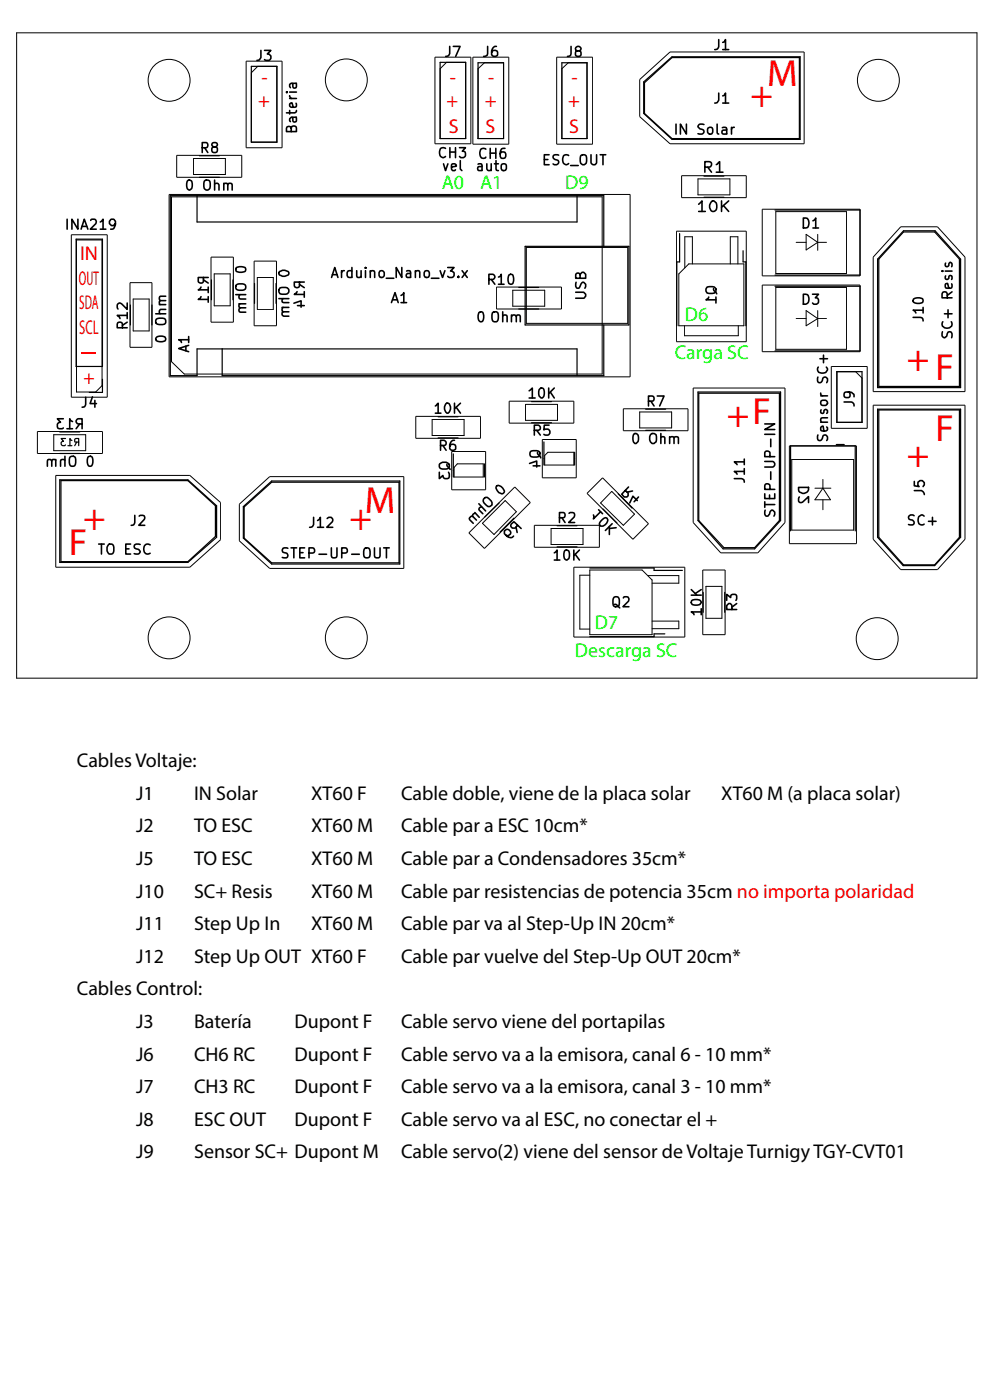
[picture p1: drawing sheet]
<svg xmlns="http://www.w3.org/2000/svg" width="210mm" height="297mm" viewBox="0 0 210 297" stroke-linecap="round" stroke-linejoin="round" font-family="sans-serif">
<!-- layer: Capa 1 -->
<g fill="none" stroke="#000" stroke-width=".21">
<path d="M3.5 7h203.7v136.9h-203.7zM52.2 13h7.6v18.3h-7.6zM54.7 14.1h4v16.1h-5.4v-14.8zM92.3 12.1h7.6v18.4h-7.6zM93.4 14.6l1.3-1.4h4.1v16.2h-5.4zM100.3 12.1h7.6v18.5h-7.6zM101.4 14.6l1.4-1.3h4v16.1h-5.4zM118.1 12.1h7.6v18.5h-7.6zM119.2 14.6l1.3-1.3h4v16.1h-5.3zM135.7 16.9l6.4-5.9h28.5v19.5h-28.5l-6.4-5.8zM37.5 33h13.8v4.6h-13.8zM41 33.6h6.8v3.4h-6.8z"/>
<path d="M144.6 37.3h13.7v4.6h-13.7zM148.1 38h6.7v3.3h-6.7zM15.1 49.8h7.6v34.5h-7.6zM16.2 50.9h5.4v30.9l-1.3 1.4h-4.1zM27.6 60h4.6v13.7h-4.6zM35.9 41.3h97.8v38.6h-97.8zM36.4 41.8h91.3v37.6h-88.6l-2.7-2.7zM44.8 54.5h4.7v13.8h-4.7zM45.4 58.1h3.4v6.8h-3.4zM53.9 55.4h4.7v13.7h-4.7zM54.6 58.9h3.4v6.7h-3.4zM111.6 52.5h21.6v16.1h-21.6z"/>
<path d="M143.5 49h14.8v23.5h-14.8zM146.1 56h11.7v13.1h-13.8v-11zM146.9 56v-5.8h-1.6v6.6M156.5 56v-5.8h-1.6v5.8M161.7 44.4h20.7v14.1h-20.7zM164.6 44.9h15v13.1h-15zM168.9 51.4h2.1M171 49.7l2.5 1.7-2.5 1.6zM173.5 49.7v3.4M173.5 51.4h1.8M191.1 48.1h7.8l5.8 6.4v28.6h-19.5v-28.6zM28.3 63.4h3.3v6.8h-3.3z"/>
<path d="M105.3 60.9h13.8v4.7h-13.8zM108.8 61.6h6.7v3.4h-6.7zM145.2 69.1v2.1h11.4v-2.1M161.7 60.5h20.7v14.1h-20.7zM164.6 61h15v13.1h-15zM168.9 67.6h2.1M171 65.9l2.5 1.7-2.5 1.5zM173.5 65.9v3.4M173.5 67.6h1.8M176.3 77.7h7.7v13.2h-7.7zM177.5 78.8h4l1.4 1.4v9.4h-5.4zM7.9 91.5h13.8v4.7h-13.8z"/>
<path d="M11.4 92.2h6.8v3.4h-6.8zM88.2 88.3h13.7v4.7h-13.7zM91.7 89h6.7v3.4h-6.7zM95.8 95.8h7.2v8.1h-7.2zM97 98.4h5.5v2.8h-6.2v-2zM108 85.1h13.7v4.7h-13.7zM111.5 85.8h6.8v3.4h-6.8zM115 93.2h7.2v8.2h-7.2zM115.5 96.6l.7-.7h5.5v2.8h-6.2zM132.2 86.7h13.7v4.7h-13.7zM135.7 87.4h6.8v3.4h-6.8zM147 82.3h19.5v28.5l-5.7 6.5h-7.9l-5.9-6.5z"/>
<path d="M167.4 94.6h14.3v20.7h-14.3zM168 97.5h13.1v15h-13.1zM185.2 86h19.5v28.4l-5.8 6.4h-7.8l-5.9-6.4zM11.8 100.9h28.5l6.5 5.7v7.9l-6.5 5.8h-28.5zM50.8 107l6.4-5.9h28.5v19.5h-28.5l-6.4-5.9zM99.5 113.1l9.7-9.8 3.3 3.3-9.7 9.8zM102.3 111l4.9-4.8 2.3 2.4-4.7 4.8zM113.3 111.4h13.8v4.7h-13.8zM116.9 112.1h6.8v3.4h-6.8zM124.5 104.7l3.3-3.3 9.8 9.7-3.3 3.3zM129.8 104.2l4.8 4.9-2.4 2.3-4.8-4.7zM172.9 103.6h3.3"/>
<path d="M174.6 101.7v1.9M174.6 106v2.1M174.6 103.6l1.6 2.4h-3.3zM121.7 120.3h23.6v14.8h-23.6zM125.1 120.9h11.1l2.1 2.1v11.6h-13.2zM125.1 122h-2.1v11.5h2.1M137.5 122.1h6.5v1.6h-5.7M138.3 131.8h5.7v1.6h-5.7M149.1 120.9h4.7v13.7h-4.7zM149.7 124.4h3.4v6.8h-3.4z"/>
<circle cx="35.9" cy="17" r="4.4"/>
<circle cx="73.5" cy="17" r="4.4"/>
<circle cx="186.3" cy="17" r="4.4"/>
<circle cx="35.9" cy="135.3" r="4.4"/>
<circle cx="73.5" cy="135.3" r="4.4"/>
<circle cx="186.1" cy="135.5" r="4.4"/>
</g>
<g fill="none" stroke="#000" stroke-width=".34">
<path d="M55.3 10.7v1.5l-.3 .5-.5 .1M56.1 10.7h1.4l-.8 .8h.3l.5 .4v.5l-.3 .3a1.02 1.02 0 0 1-1.1-.1M60.8 19.5v.2l.1-.2h-.1h.1M61.4 19.5h1.5M61.9 17.7l.2 .1 .1 .8 .2 .1 .4-.1v-.9M62.9 17.7l-1.3 .1-.2 .1 .2 .7M95.4 9.8v1.6a.71 .71 0 0 1-.9 .6M96.2 9.8h1.4l-.9 2.2M103.4 9.8v1.6a.71 .71 0 0 1-.8 .6M105.3 9.8a.97 .97 0 0 0-1 1v.8a.73 .73 0 0 0 1.3 0l-.1-.7-.4-.2-.6 .1-.2 .3M121.1 9.8l-.1 1.9-.6 .3M122.5 10.8l-.3-.1-.1-.4a.6 .6 0 0 1 .6-.5 .6 .6 0 0 1 .5 .5l-.1 .4-1 .2v.7l.1 .3 .6 .1 .4-.2v-.6v-.3l-.4-.1"/>
<path d="M152.5 19.7v1.6l-.4 .5-.5 .1M152.5 8.4v1.5a.71 .71 0 0 1-.9 .6M153.3 9l.3-.1 .3-.5v2.1M153.3 10.5h1.3M39.9 38.3l.4-.1a.95 .95 0 0 1 .5 1.3 .82 .82 0 0 1-.5 .8h-.2a1.5 1.5 0 0 1-.2-2zM42.9 31.3h.8a.61 .61 0 0 0 .4-.5 .61 .61 0 0 0-.4-.6h-.8v2.2M43.4 31.3l.7 1.1M43.5 38.3a.71 .71 0 0 1 1.1 .6v.7a.73 .73 0 0 1-.9 .7l-.2-.1a1.64 1.64 0 0 1 0-1.9zM45.4 31.2l-.5-.4a.6 .6 0 0 1 .6-.6 .6 .6 0 0 1 .6 .6 .89 .89 0 0 1-1 .5l-.2 .2 .1 .7 .7 .2 .3-.2 .1-.3-.1-.6-.3-.1M45.5 39.1l.1-.1a.54 .54 0 0 1 .9 .2v1.1M45.5 38.2v2.1M47.5 39.1l.2-.2 .5 .1 .1 1.3"/>
<path d="M47.5 38.9v1.4M48.3 39.2a.48 .48 0 0 1 .5-.3 .48 .48 0 0 1 .4 .3v1.1M61.4 20.3l.2 .4 .3 .2M61.4 23.4v.8M61.4 20.9h1.5M61.8 27.2l.1-.3 .3-.2a.49 .49 0 0 1 .7 .5v.7h-2.1v-.7a.52 .52 0 0 1 .5-.4 .52 .52 0 0 1 .5 .4v.7M61.9 24.9l.3 .9a.45 .45 0 0 0 .7-.2l-.1-.7M62.8 21.9l.1 .6-.4 .3-.9-.1-.2-.2v-.4l.5-.3 .3 1M62.9 24.9h-1.1l-.4 .3v.4l.2 .2M62.9 23.4l-.1 .4-.3 .1h-1.7M94.1 34.8l.4 1.4 .5-1.4M94.5 31.5l-.1-.1a.85 .85 0 0 0-1 .1 .85 .85 0 0 0-.2 1 .76 .76 0 0 0 .4 .8 .76 .76 0 0 0 .9-.1"/>
<path d="M95.4 31.3v2.1M95.4 32.3h1.2M95.8 35.4l1-.1-.2-.5h-.6l-.2 .2 .1 1 .1 .2h.5l.1-.2M96.6 31.3v2.1M97.5 31.3h1.2l-.6 .8a.49 .49 0 0 1 .6 .4v.5l-.4 .4h-.6l-.2-.2M97.6 34.1v1.8l.4 .3M101.4 34.8h.8l.1 1.4M102.3 35.3h-.7a.47 .47 0 0 0-.3 .5 .47 .47 0 0 0 .3 .4l.7-.1M103.1 31.6h-.1a.85 .85 0 0 0-1 .1 .85 .85 0 0 0-.2 1 .78 .78 0 0 0 .3 .8 .78 .78 0 0 0 .9 0l.1-.2M103.3 34.7v1.1l.1 .3 .5 .1 .3-.3M104 31.5v2.1M104 32.5h1.2"/>
<path d="M104.2 34.7v1.5M104.9 34.7h.8M105.2 31.5v2.1M105.2 34.1v1.7l.1 .3 .4 .1M106.5 34.8l.2-.1a.49 .49 0 0 1 .7 .5l-.2 .9h-.7a1.06 1.06 0 0 1 0-1.3zM107.1 31.5h-.4a.76 .76 0 0 0-.6 .8v.9l.2 .3h.8l.2-.3-.2-.9-.7-.1-.3 .5M115.5 33.8h.7M116.5 32.8h-1v2.1h1M118.5 32.9a1.02 1.02 0 0 0-1.1 .1l-.1 .4 .4 .4a.62 .62 0 0 1 .8 .7l-.4 .4h-.5l-.3-.1M120.6 33l-.1-.1a.85 .85 0 0 0-1 .1 .85 .85 0 0 0-.1 1 .76 .76 0 0 0 .3 .8 .76 .76 0 0 0 .9-.1M121 35.1h1.7M123.3 32.9a.71 .71 0 0 1 1.1 .6v.7a.73 .73 0 0 1-.8 .7l-.3-.1a1.64 1.64 0 0 1 0-1.9z"/>
<path d="M125.4 32.8v1.7l.4 .4h.4l.3-.4v-1.7M127.3 32.8h1.2M127.9 32.8v2.1M143.4 26.3v2.1M145.6 26.3v2.1l-1.3-2.1v2.1M149.3 26.4l-.8-.1-.4 .5 .4 .5 .7 .3a.55 .55 0 0 1-.3 .8h-.8M149.5 35.5l1.2-.1 .2-.4-.1-.5-.4-.2h-.9v2.2M150.1 35.5l.8 1M150.2 27.2l.3-.2 .5 .1a1.06 1.06 0 0 1 0 1.3 .61 .61 0 0 1-.9-.4zM151.9 34.9l.7-.6v2.2M151.9 36.5h1.5M152.1 26.3v1.8l.1 .3h.3"/>
<path d="M153.2 27.1a.6 .6 0 0 1 1 .2v1.1M153.3 20.3h.3l.3-.6v2.2M153.3 21.9h1.3M154.2 27.5l-.7 .1a.43 .43 0 0 0-.4 .4 .43 .43 0 0 0 .4 .4h.7M155.2 27v1.4M155.8 27a.46 .46 0 0 0-.6 .4M14.2 46.5v2.1M16.5 46.5v2.1l-1.2-2.1v2.1M17.2 48.6l.7-2.1 .7 2.1M17.4 48h1M19.2 46.8l.3-.3h.5l.3 .1 .1 .5-.1 .3-1.1 1.2h1.2M21.3 47.1l.6-.6v2.1"/>
<path d="M21.3 48.6h1.2M24.5 47.4l-.4 .5h-.5l-.4-.5v-.5l.3-.3 .6-.1a1.29 1.29 0 0 1-.3 2.1h-.3M43.2 58.9v.8l-.2 .3a.65 .65 0 0 1-.9-.3v-.8h2.1M43.2 59.4l1 .6M50.1 56.8l.7-.2 .9 .1a.52 .52 0 0 1 .4 .5 .52 .52 0 0 1-.4 .5l-.9 .1a.62 .62 0 0 1-.8-.7zM59.3 57.6a1.41 1.41 0 0 1 2 .2 .46 .46 0 0 1-.5 .6 1.38 1.38 0 0 1-1.6-.3zM63.5 59.8v.8a.49 .49 0 0 1-.7 .4l-.3-.1-.1-1.1h2.1M70.3 58.9l.7-2.2 .7 2.2M70.5 58.3h1M72.4 57.4v1.5M73 57.4l-.4 .1-.2 .3M74.6 57.5l-.5-.1-.3 .1-.2 .3 .2 1h.8"/>
<path d="M74.6 56.7v2.2M75.7 57.4v1.4a.6 .6 0 0 0 .9-.2M76.6 57.4v1.5M77.5 56.7v.2l.2-.1-.2-.1v.2M77.5 57.4v1.5M78.5 57.7a.51 .51 0 0 1 .5-.3 .51 .51 0 0 1 .5 .4v1.1M78.5 57.4v1.5M80.6 57.5a.61 .61 0 0 1 .9 .3l-.1 .8a.6 .6 0 0 1-.8 .2l-.2-.4zM81.9 59h1.6M85.2 56.7v2.2l-1.2-2.2v2.2M86.2 57.5h.8l.1 1.4M87.1 57.9l-.7 .1a.47 .47 0 0 0-.2 .4 .47 .47 0 0 0 .2 .5l.7-.1"/>
<path d="M88.1 57.7a.6 .6 0 0 1 .9-.2v1.4M88.1 57.4v1.5M90.1 57.5h.8l.2 .3-.2 1h-.8l-.1-.4zM91.5 59h1.6M93.4 57.4l.5 1.5 .5-1.5M95 56.7h1.3l-.7 .8h.3l.3 .3v.8l-.3 .3h-.6l-.3-.3M97.3 58.6v.3l-.2-.1 .2-.2v.3M98 57.4l1.1 1.5M99.1 57.4l-1.1 1.5M103.7 59.3l1-.1 .3-.3-.2-.5-.2-.2h-.9v2.1M104.2 59.3l.8 1M105.7 58.8l.3-.1 .3-.5v2.1"/>
<path d="M107.9 58.4l.4-.2a.46 .46 0 0 1 .6 .4l.1 .9a.62 .62 0 0 1-.7 .8 1.23 1.23 0 0 1-.4-1.7zM122.2 59.9a.93 .93 0 0 0 .3 1.2h.4l.2-.4a.88 .88 0 0 1 .7-.8l.4 .4-.1 .8M123.1 58.3l.4-.5h.3l.4 .4v.8h-2.1v-.7l.2-.3 .4-.1 .3 .2 .1 .9M148.2 43.3l.7-.7v2.3M148.2 44.9h1.4M150.8 42.9l.3-.3h.3a1.29 1.29 0 0 1 0 2.3 1.12 1.12 0 0 1-.9-.8 1.12 1.12 0 0 1 .3-1.2zM153.1 42.6v2.3M153.5 43.6l1.1 1.3M154.6 42.6l-1.5 1.4M170.4 46.2h.5a1.21 1.21 0 0 1 .5 1.9l-.1 .2-.9 .1zM172.4 46.8l.5-.2 .1-.4v2.2M172.4 48.4h1.2"/>
<path d="M199.8 57.5h.2M200.5 57.5h1.4M200.6 58.5l-.1 .5 .4 .3a.63 .63 0 0 0 .5-.8h.5v.8M200.6 55.8l-.1 .5 .4 .3a.63 .63 0 0 0 .5-.8l.1-.2 .4 .2v.8M26 69.5v-.7a.56 .56 0 0 0-.6-.5 .56 .56 0 0 0-.5 .5v.7h2.1M27 66.9h-2.1l.6 .7M27 68.3l-1 .7M27 66.3v1.3M27 64.3v1.3l-1.5-1.3-.5 .2-.1 .2 .1 .9M33 66.6h2.2M33.1 67.8a1.84 1.84 0 0 1 2 0 .74 .74 0 0 1-.2 1 1.72 1.72 0 0 1-1.9-.4zM33.3 71.5l.6-.2a.96 .96 0 0 1 1.3 .7 1.32 1.32 0 0 1-2.1 .2 .52 .52 0 0 1 .2-.7z"/>
<path d="M33.8 64.6h1.4M35.2 62.8h-1.1a.54 .54 0 0 0 0 1M35.2 65.6h-1.1a.59 .59 0 0 0-.1 1M35.2 63.8l-1.3 .1-.1 .5 .2 .2M39.4 73.4v1M40 73.3l-2.1 .6 2.1 .7M40 72.1h-2.1l.5 .3 .1 .3M40 71.4v1.3M42.6 60.9l-.2 .4-.3 .2h2.1M42.6 62.9l-.2 .5-.3 .1h2.1M44.2 60.9v1.2M44.2 62.9v1.2"/>
<path d="M50 62.5h2.1M50.1 60.5a1.39 1.39 0 0 1 2 .2 .63 .63 0 0 1-.6 .9h-.8a.68 .68 0 0 1-.7-.4 .68 .68 0 0 1 .1-.7zM50.7 64.5h1.4M50.9 64.5l-.2 .2 .1 .5 1.3 .1M50.9 62.5a.51 .51 0 0 0-.2 .5 .51 .51 0 0 0 .3 .4h1.1M51 65.3a.54 .54 0 0 0-.2 .8l1.3 .1M59.2 63.4h2.1M59.4 61.1a1.46 1.46 0 0 1 1.9 .4 .73 .73 0 0 1-.7 .9h-.8a.76 .76 0 0 1-.7-.5 .76 .76 0 0 1 .3-.8zM59.8 65.2h1.5M60.1 65.2a.51 .51 0 0 0-.3 .5 .51 .51 0 0 0 .4 .4h1.1M60.1 63.4l-.3 .2 .1 .5 1.4 .1M60.2 66.1l-.4 .3 .1 .5 .3 .2h1.1"/>
<path d="M62.3 64.3l1.6-.5v1.4M63 61.9l-.6 .6h2.1M63.1 64.8h1.4M63.5 60.3l1 .7M64.5 61.9v1.2M83 64.2l.8-2.1 .7 2.1M83.3 63.6h1M85.1 62.7l.4-.3 .2-.3v2.1M85.1 64.2h1.1M101.6 66.3l.3-.2a.46 .46 0 0 1 .6 .5 1.98 1.98 0 0 1-.2 1.6 .55 .55 0 0 1-.8-.4l-.1-.9zM104.6 66.2a.74 .74 0 0 1 1 .2 1.72 1.72 0 0 1-.3 1.9l-.7-.1a1.84 1.84 0 0 1 0-2zM105.7 60.3h1.2"/>
<path d="M106.6 67.1a.51 .51 0 0 1 .5-.3 .51 .51 0 0 1 .5 .4v1.1M106.6 66.1v2.2M108.5 66.8v1.5M108.6 67.1l.2-.3 .5 .1 .2 .3v1.1M109.5 67.2l.3-.4 .5 .1 .1 1.4M122.1 62h1.7l.4 .4v.4l-.4 .5h-1.7M150 60.9a1.55 1.55 0 0 1 1.9 .4 .73 .73 0 0 1-.8 1h-.7a.76 .76 0 0 1-.7-.6 .76 .76 0 0 1 .3-.8zM150.3 63v.3l-.6 .3h2.2M151.4 61.2v.5l.6 .6M151.9 63v1.3M170.4 62.4h.5a1.15 1.15 0 0 1 .5 1.8l-.5 .3h-.5zM172.4 62.4h1.2l-.7 .8 .6 .1 .1 .3-.1 .7-.3 .2h-.6l-.2-.2"/>
<path d="M173.5 80a1.02 1.02 0 0 0 .1 1.1l.4 .1a1.04 1.04 0 0 0 .6-1l.5-.2 .4 .3-.1 .9M173.6 77.9a.84 .84 0 0 0 0 1 .84 .84 0 0 0 1 .3l.6-.2 .3-.5-.2-.6M173.9 76.1h1.6M174.7 75.3v1.6M193.7 67.3l1.9 .1 .2 .7M193.8 63.4a1.84 1.84 0 0 1 1.9 0l.1 .3a.46 .46 0 0 1-.4 .6 1.98 1.98 0 0 1-1.6-.2zM195.8 65.8h-2.1l.3 .2 .3 .4M195.8 65.2v1.2M199.9 70.4l-.1 .8 .2 .3 .4 .1a.82 .82 0 0 0 .5-.8l.2-.3h.7l.1 .3v.8M200 68.3a.88 .88 0 0 0 0 1 .88 .88 0 0 0 1 .3 .83 .83 0 0 0 .9-.4 .83 .83 0 0 0-.1-.9M200.3 66.6h1.6M200.9 63.2v-.9l-.1-.3h-.8l-.2 .3v.9h2.1"/>
<path d="M201.1 65.7v1.7M201.9 60.2v.6v.3h-.3h-1v-.9l.4-.1 .3 1M201.9 61.9l-1 .8M11 97.8l-.4-.3-.5 .1-.1 1.3M11.8 97.6l-.2-.1-.5 .1-.1 1.3M11.8 97.5v1.4M13.4 88.8h-1.2l.6 .8h-.2l-.4 .4v.8a1.02 1.02 0 0 0 1.2 .1v-.1M13.8 96.8v2.1M13.8 97.6h-.1a.54 .54 0 0 0-.9 .2v1.1M14.2 91h1.2M14.8 97a.71 .71 0 0 1 .8-.2 .71 .71 0 0 1 .5 .7l-.1 1.1a.67 .67 0 0 1-1.2 0zM15.4 89.4l-.4-.2-.2-.4v2.2"/>
<path d="M16.9 89.9l-.8 1.1M17.4 89.9h-1l-.3-.4 .2-.5 .3-.2h.8v2.2M18.2 84.3l-.1 1.7-.2 .3-.5 .1M18.7 97l.5-.2 .4 .3a2.12 2.12 0 0 1-.2 1.7l-.4 .1a1.29 1.29 0 0 1-.4-1.8zM19.6 84.2l-.5 1.4h1.4M20.1 84.9v1.5M92.3 87.7h1.2M92.3 86.1l.6-.6v2.2M93.3 98.4a1.31 1.31 0 0 1 2 .2l-.1 .6a1.39 1.39 0 0 1-2-.2zM93.4 94.5h.8l.4-.3a.63 .63 0 0 0-.4-.8h-.8v2.1M94 94.5l.6 1M94.5 85.7l.3-.2a1.08 1.08 0 0 1 .8 .8 1.08 1.08 0 0 1-.3 1.1l-.2 .3a1.19 1.19 0 0 1-.6-2z"/>
<path d="M94.8 98.5a1.3 1.3 0 0 0 .7 1.1M96.4 93.4a.97 .97 0 0 0-1 .9v.9a.73 .73 0 0 0 1.3 0l-.1-.8-.4-.1h-.6l-.2 .4M96.4 85.5v2.2M96.7 86.4l1 1.3M97.7 85.5l-1.3 1.2M112.2 84.4h1.3M112.2 82.9l.7-.6v2.1M112.3 98.3l1.5-.5v1.3M112.5 95.9a1.39 1.39 0 0 1 2 .2 .63 .63 0 0 1-.7 .9l-1.1-.1a.82 .82 0 0 1-.2-1zM113.1 98.8h1.4M113.3 91.3h.9l.3-.2a.61 .61 0 0 0-.3-.9h-.9v2.1M113.8 91.3l.8 1"/>
<path d="M114 95.9l.1 .5 .6 .7M114.4 82.7l.4-.4h.2a1.46 1.46 0 0 1 0 2.1 .98 .98 0 0 1-.7-1.3zM116.4 82.3v2.1M116.5 90.2h-1l-.1 1 .3-.2 .7 .1 .2 .4v.4l-.4 .4-.8-.2M116.7 83.2l.9 1.2M117.6 82.3l-1.2 1.2M134.4 92.1l.5-.1a1.3 1.3 0 0 1 0 2.1h-.2a1.7 1.7 0 0 1-.3-2zM137.6 85.1h.7a.56 .56 0 0 0 .5-.5 .56 .56 0 0 0-.5-.6h-.7v2.1M138.1 85.1l.6 1M138.1 92.1a.82 .82 0 0 1 1.1 .1 1.55 1.55 0 0 1-.5 1.9h-.4a1.36 1.36 0 0 1-.2-2zM139.4 84h1.5l-1 2.1M140.2 92.8l.2-.2 .5 .1 .1 1.4"/>
<path d="M140.2 92v2.1M142 92.8l.4-.2 .5 .1 .1 1.4M142 92.6v1.5M143 92.9a.54 .54 0 0 1 .9 0v1.2M157.9 98h-2.1l.6 .6M157.9 97.4v1.2M157.9 99.4v1.2M162.2 97.9h1.7a.62 .62 0 0 1 .5 .6 .62 .62 0 0 1-.5 .6h-1.7M162.2 89.9h2.1l-2.1 1.2h2.1M162.2 92.1h2.1M163.3 96.9v-.9a.63 .63 0 0 0-1-.1l-.1 1h2.1M163.5 93.2v1.6"/>
<path d="M173.5 92.3a1.02 1.02 0 0 0 .1 1.1l.4 .1 .4-.5a.62 .62 0 0 1 .7-.7l.4 .4v.5l-.1 .3M174.1 83.4a.46 .46 0 0 0 .4 .6M174.1 84h1.4M174.1 89.6h1.4M174.2 85.1a1.02 1.02 0 0 1 1.1-.1l.2 .3-.2 .6a1.02 1.02 0 0 1-1.1-.1zM174.2 86.9v.7h.5a.63 .63 0 0 1 .4-.7l.4 .2v.4l-.1 .2M175.4 90.6l.1 .1v.5l-.3 .2-1-.1v-.7l.4-.2 .2 1M175.5 88.6h-1.1a.54 .54 0 0 0-.1 1M177.4 94.3h1.6M179 85.3h1.6a.71 .71 0 0 1 .6 .8M180 83.2l.3 .4v.4l-.3 .3-.9-.1v-.9a1.58 1.58 0 0 1 2.1 .5v.4M20.9 115.4h1.2"/>
<path d="M21.5 115.4v2.1M23 115.5a.72 .72 0 0 1 1.1 .3 1.39 1.39 0 0 1-.5 1.7 .73 .73 0 0 1-.9-.6v-.8zM26.7 116.4h.7M27.7 115.4h-1v2.1h1M28.6 109.3l-.1 1.8-.2 .3h-.5M29.5 109.5l.3-.2h.5a.51 .51 0 0 1 .4 .3 .51 .51 0 0 1-.1 .6l-1.2 1.2h1.3M29.7 115.5l-.8-.1-.4 .2v.7l.4 .1a.82 .82 0 0 1 .8 .5l-.1 .5-.3 .1h-.8M31.9 115.6a.88 .88 0 0 0-1.1 0 .88 .88 0 0 0-.3 1 .83 .83 0 0 0 .4 .8 .83 .83 0 0 0 1 0M61.1 116.3l-.8-.1-.3 .1-.1 .3a.46 .46 0 0 0 .4 .6l.6 .2 .2 .3-.1 .5-.3 .1h-.8M61.7 116.2h1.2M62.3 116.2v2.1M63.6 117.2h.7"/>
<path d="M64.6 116.2h-1v2.1h1M65.5 117.3l1.1-.1 .1-.2-.1-.7-1.1-.1v2.1M66.5 109.7v1.6a.71 .71 0 0 1-.8 .6M67.4 110.4l.6-.7v2.2M67.4 111.9h1.2M67.7 117.6h1.6M69.4 110l.3-.3h.5a.65 .65 0 0 1 .3 1l-1.2 1.2h1.3M70.3 116.2v1.7l.3 .4 .8-.1 .1-2M72.5 117.3l1-.1 .2-.2-.2-.7-1-.1v2.1M74.6 117.6h1.6M77.4 116.3a.72 .72 0 0 1 1 .3 1.84 1.84 0 0 1-.2 1.7 .71 .71 0 0 1-1.1-.6v-.7zM79.4 116.2v1.7l.2 .4h.3l.6-.1 .1-2"/>
<path d="M81.4 116.2h1.2M82 116.2v2.1M93.2 100.2v1.3l.8-.6v.2l.4 .4h.7a1.06 1.06 0 0 0 0-1.3M100.3 109.6h-.4l-.4 .4 .9 1M100.7 108.7l1 1M100.8 108.9a.49 .49 0 0 0-.5 .7l.8 .7M101.6 106.9l1.4 1.5M102.2 107.5a.49 .49 0 0 0-.5 .7l.7 .8M102.6 105.9l.4-.4a1.55 1.55 0 0 1 1.4 1.6 .73 .73 0 0 1-1.2 .1l-.7-.8zM105.3 103.1a1.21 1.21 0 0 1 1.6 1.4 .45 .45 0 0 1-.7 .2 1.34 1.34 0 0 1-.9-1.6zM107.4 113.6h.4l.5-.3v-.6l-.6-.4-.7 .3a1.4 1.4 0 0 0 1.4 1.5l.5-.4M109.4 111.8l.3 1.2"/>
<path d="M109.8 111.4l-.5 .6h-.6l-.4-.4 .1-.4 .6-.5 1.5 1.4M117.6 118.8h1.2M117.6 117.3l.6-.6v2.1M118.7 109.8h.8a.61 .61 0 0 0 .4-.5 .61 .61 0 0 0-.4-.6h-.8v2.1M119.2 109.8l.7 1M119.9 116.8l.4-.1a.95 .95 0 0 1 .5 1.3 .82 .82 0 0 1-.5 .8h-.2a1.5 1.5 0 0 1-.2-2zM120.7 108.9l.3-.2h.5a.46 .46 0 0 1 .4 .6l-.1 .4-1.2 1.1h1.3M121.7 116.7v2.1M122 117.5l.9 1.3M122.9 116.7l-1.2 1.2M127 108.1l.8 .9M127.4 108.6l-1.5 1.5v-.9"/>
<path d="M127.5 110.5l.7-.6h.6a1.15 1.15 0 0 1-.3 1.3 1.15 1.15 0 0 1-1.3 .2l-.1-.3zM129.3 111.7v1.7M129.9 111.1l-1.5 1.4M130.7 111.9l-1.4 .2M133.3 103.3l-1.4 1.5 .5 .6h.6l.2-.2v-.6l-.6-.5M134.2 104.2l-1.2 .2M135.2 106.2l-.9-.9-.7 1.4M135.4 105.4l-.9 1M155.8 101.5l1.7 .1 .3 .2 .1 .5M157.9 100h-2.1l.6 .6M162.2 104.8v1h2.1v-1M162.2 106.4v1.2"/>
<path d="M162.2 107h2.1M162.3 108.2a.93 .93 0 0 0 .3 1.3l.4-.1 .7-1.2h.2l.4 .4-.1 .9M163.2 105v.8M163.3 103.8l-.1-1-.3-.2-.5 .1-.2 .4v.7h2.1M163.5 100.1v1.6M169.4 103.4h2.1a1.08 1.08 0 0 1-1.1 1.3 1.08 1.08 0 0 1-1-1.3zM169.6 105.4l-.2 .9 .2 .2 .4 .1 1.5-1.3v1.3M193.9 109.4l-.3-.2h-.5l-.4 .5a.46 .46 0 0 0 .4 .6h.5l.3 .5v.2l-.3 .4-.9-.1M193.9 104.1h1.6l.4 .3 .2 .5M193.9 102.1v1l1.1 .1-.3-.3 .1-.7 .3-.2h.5l.5 .4v.5l-.3 .3M196 109.5l-.3-.3a1.1 1.1 0 0 0-1 1 1.1 1.1 0 0 0 .7 1.2l.6-.2M197 110.6h1.6"/>
<path d="M197.8 109.7v1.7M130.3 126.7a.71 .71 0 0 1 1.1 .6l-.1 1.2a.71 .71 0 0 1-.8 .2 .71 .71 0 0 1-.5-.7v-.7zM130.4 128.2l.4 .1 .7 .7M132.2 126.9l.3-.3h.5l.2 .1 .2 .5-.1 .3-1.2 1.2h1.3M146.6 126.3h2.1M146.6 125.1l1.2 1.2M146.8 127.4l1.1-.2a.82 .82 0 0 1 .8 .5v.2a1.33 1.33 0 0 1-1.9 .3l-.2-.3zM148.7 129.8h-2.1l.5 .4 .1 .2M148.7 129.1v1.3M148.7 125.1l-1.2 .8M154.2 127.4v-1.3l.8 .7 .2-.6 .7-.1 .3 .2a1.02 1.02 0 0 1-.1 1.1M155.3 129.3l-.1-1-.3-.3h-.3l-.4 .5v.8h2.1"/>
<path d="M156.3 128l-1 .8"/>
</g>
<g fill="none" stroke="#000" stroke-width=".25">
<path d="M53.3 14.1h5.4v16.1h-5.4zM93.4 13.2h5.4v16.2h-5.4zM101.4 13.3h5.4v16.1h-5.4zM119.2 13.3h5.3v16.1h-5.3zM136.5 17.4l6.1-5.4h27.1v17.6h-27.1l-6.1-5.5zM136.7 17.5l5.9-5.3h27v17.2h-27l-5.9-5.3zM42.3 33h4.2M42.3 37.6h4.2M149.3 37.4h4.3M16.1 50.7h5.6v27h-5.6zM41.8 41.5v5.6h80.6v-5.6M44.8 59.4v4.2"/>
<path d="M49.4 59.4v4.2M111.4 52.3h22v16.6h-22zM128.1 52.3v-10.8h-92v38.2h5.7v-5.7h80.6v5.7M144.2 49.6v6h-.6v13.5M149.3 41.8h4.3M157.6 53.2v2.4h.6v13.5M164.4 44.6h18v13.8h-18M191.7 49.2h6.6l5.2 5.8v27h-17.1v-27zM191.7 49h6.6l5.5 6v27.2h-17.6v-27.2zM27.7 64.7v4.2M32.2 64.7v4.2M54 60.1v4.3"/>
<path d="M58.6 60.1v4.3M110 61h4.3M110 65.6h4.3M128.1 68.9v10.8h-81v-5.7M164.4 60.7h18v13.7h-18M177.5 78.8h5.4v10.8h-5.4zM12.7 96.2h4.2M12.7 91.6h4.2M13.9 93h-.9l.5 .6-.5 .3 .1 .5 .2 .2h.4l.2-.2M14.4 94.6h.9M15.3 93.5l-.5-.5v1.6M16.3 93.8l-.5 .8"/>
<path d="M16.7 93.8h-.8l-.1-.6 .3-.2h.6v1.6M21.7 80.5v2.7h-2.8M92.9 92.9h4.3M92.9 88.4h4.3M96.2 96.3v4.9M102.8 98.4v2.8M112.7 89.7h4.3M112.7 85.2h4.3M115.4 93.7v5M121.9 95.9v2.8M137 91.3h4.2M137 86.8h4.2"/>
<path d="M148.1 83.2h17.5v27.2l-5.5 6h-6.7l-5.3-6zM148.2 83.4h17.1v27l-5.2 5.8h-6.5l-5.4-5.8zM186.2 86.8h17.6v27.2l-5.5 6h-6.7l-5.4-6zM186.4 87h17.1v27l-5.2 5.8h-6.6l-5.3-5.8zM12.7 101.8h27.2l6 5.5v6.7l-6 5.3h-27.2zM12.9 102h27l5.8 5.3v6.5l-5.8 5.3h-27zM51.6 107.5l6-5.5h27.2v17.7h-27.2l-6-5.5zM51.8 107.5l5.8-5.2h27v17.1h-27l-5.8-5.2zM105.9 106.7l-3.1 3M109 109.9l-2.9 3M118.2 111.5h4.2M118.2 116h4.2"/>
<path d="M127.9 108l3 2.9M131.1 104.8l3 3M167.7 112.6v-18h13.7v18M125.1 120.5h13.6v.5h6.1M141 134.5h-2.3v.6h-13.6M149.2 125.7v4.2M153.7 125.7v4.2"/>
</g>
<g font-size="8" fill="#f00">
<text x="159.2" y="22.8">+</text>
<text x="162.7" y="18.1">M</text>
<text x="192.3" y="78.7">+F</text>
<text x="154.1" y="90.5">+F</text>
<text x="198.4" y="93.6">F</text>
<text x="192.3" y="99">+</text>
<text x="17.7" y="112.4">+</text>
<text x="74.1" y="112.4">+</text>
<text x="77.4" y="108.7">M</text>
<text x="14.6" y="117.7">F</text>
</g>
<g font-size="4.2" fill="#f00">
<text x="55.5" y="17.7">-</text>
<text x="95.4" y="17.7">-</text>
<text x="103.5" y="17.7">-</text>
<text x="121.2" y="17.7">-</text>
<text x="54.8" y="22.7">+</text>
<text x="94.7" y="22.7">+</text>
<text x="102.8" y="22.7">+</text>
<text x="120.5" y="22.7">+</text>
<text x="95.2" y="28.3">S</text>
<text x="103" y="28.3">S</text>
<text x="120.7" y="28.3">S</text>
<text x="17" y="55.2">IN</text>
<text x="16.8" y="60.4">OUT</text>
<text x="16.8" y="65.6">SDA</text>
<text x="16.8" y="70.9">SCL</text>
<text x="17" y="76.1">-</text>
<text x="17.7" y="81.4">+</text>
</g>
<g font-size="4.2" fill="#0f0">
<text x="93.7" y="40.1">A0</text>
<text x="101.8" y="40.1">A1</text>
<text x="119.9" y="40.1">D9</text>
<text x="145.3" y="68.2">D6</text>
<text x="143.1" y="76.1">Carga SC</text>
<text x="126.2" y="133.5">D7</text>
<text x="121.9" y="139.3">Descarga SC</text>
</g>
<g font-size="4.2">
<text x="16.3" y="162.7">Cables Voltaje:</text>
<text x="28.9" y="169.7">J1</text>
<text x="41.2" y="169.7">IN Solar</text>
<text x="66" y="169.7">XT60 F</text>
<text x="85.1" y="169.7">Cable doble, viene de la placa solar</text>
<text x="153" y="169.7">XT60 M (a placa solar)</text>
<text x="28.9" y="176.6">J2</text>
<text x="41.2" y="176.6">TO ESC</text>
<text x="66" y="176.6">XT60 M</text>
<text x="85.1" y="176.6">Cable par a ESC 10cm*</text>
<text x="28.9" y="183.5">J5</text>
<text x="41.2" y="183.5">TO ESC</text>
<text x="66" y="183.5">XT60 M</text>
<text x="85.1" y="183.5">Cable par a Condensadores 35cm*</text>
<text x="28.9" y="190.4">J10</text>
<text x="41.2" y="190.4">SC+ Resis</text>
<text x="66" y="190.4">XT60 M</text>
<text x="85.1" y="190.4">Cable par resistencias de potencia 35cm no importa polaridad</text>
<text x="28.9" y="197.3">J11</text>
<text x="41.2" y="197.3">Step Up In</text>
<text x="66" y="197.3">XT60 M</text>
<text x="85.1" y="197.3">Cable par va al Step-Up IN 20cm*</text>
<text x="28.9" y="204.2">J12</text>
<text x="41.2" y="204.2">Step Up OUT XT60 F</text>
<text x="85.1" y="204.2">Cable par vuelve del Step-Up OUT 20cm*</text>
<text x="16.3" y="211.2">Cables Control:</text>
<text x="28.9" y="218.1">J3</text>
<text x="41.2" y="218.1">Batería</text>
<text x="62.5" y="218.1">Dupont F</text>
<text x="85.1" y="218.1">Cable servo viene del portapilas</text>
<text x="28.9" y="225">J6</text>
<text x="41.2" y="225">CH6 RC</text>
<text x="62.5" y="225">Dupont F</text>
<text x="85.1" y="225">Cable servo va a la emisora, canal 6 - 10 mm*</text>
<text x="28.9" y="231.9">J7</text>
<text x="41.2" y="231.9">CH3 RC</text>
<text x="62.5" y="231.9">Dupont F</text>
<text x="85.1" y="231.9">Cable servo va a la emisora, canal 3 - 10 mm*</text>
<text x="28.9" y="238.8">J8</text>
<text x="41.2" y="238.8">ESC OUT</text>
<text x="62.5" y="238.8">Dupont F</text>
<text x="85.1" y="238.8">Cable servo va al ESC, no conectar el +</text>
<text x="28.9" y="245.8">J9</text>
<text x="41.2" y="245.8">Sensor SC+ Dupont M</text>
<text x="85.1" y="245.8">Cable servo(2) viene del sensor de Voltaje Turnigy TGY-CVT01</text>
</g>
</svg>
